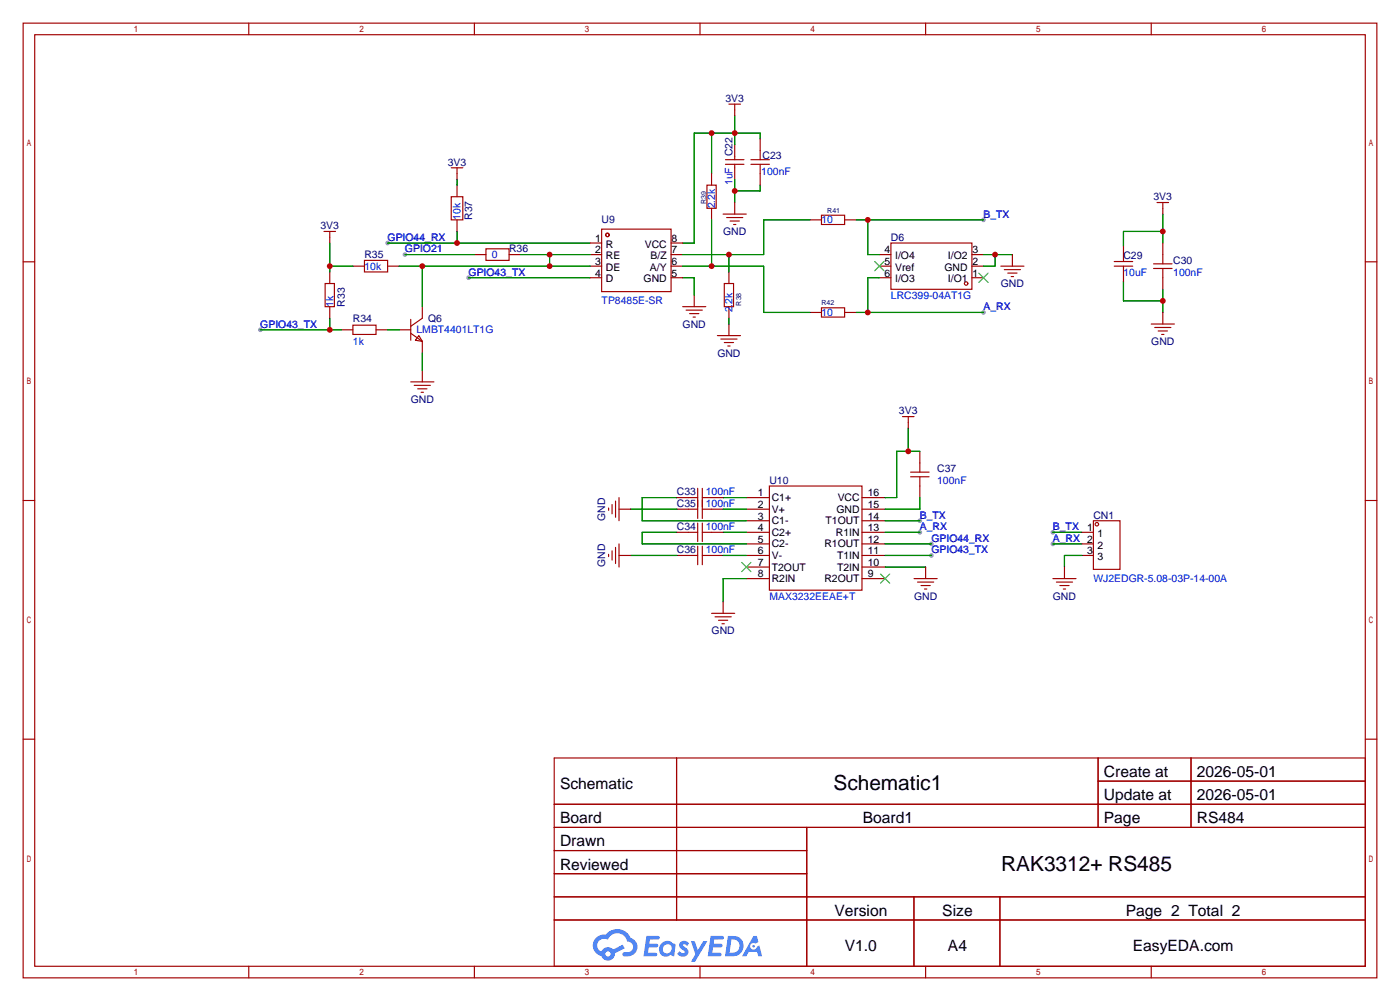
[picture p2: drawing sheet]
<svg xmlns="http://www.w3.org/2000/svg" width="307mm" height="220mm" viewBox="0 0 307 220" stroke-linecap="round" stroke-linejoin="round" font-family="sans-serif">
<g fill="#999">
<circle cx="85.1" cy="53.3" r=".51"/>
<circle cx="102.9" cy="61" r=".51"/>
<circle cx="57.1" cy="72.4" r=".51"/>
<circle cx="88.9" cy="55.9" r=".51"/>
<circle cx="215.9" cy="48.3" r=".51"/>
<circle cx="215.9" cy="68.6" r=".51"/>
<circle cx="204.5" cy="121.9" r=".51"/>
<circle cx="204.5" cy="119.4" r=".51"/>
<circle cx="201.9" cy="116.8" r=".51"/>
<circle cx="201.9" cy="114.3" r=".51"/>
<circle cx="231.1" cy="116.8" r=".51"/>
<circle cx="231.1" cy="119.4" r=".51"/>
</g>
<g fill="none" stroke="#a10000" stroke-width=".25">
<path d="M5.1 5.1h297.2v209.5h-297.2zM7.6 7.6h292.1v204.5h-292.1zM54.6 5.1v2.5M104.1 5.1v2.5M153.7 5.1v2.5M203.2 5.1v2.5M252.7 5.1v2.5M5.1 57.5h2.5M299.7 57.5h2.6M5.1 109.9h2.5M299.7 109.9h2.6M5.1 162.2h2.5"/>
<path d="M121.7 166.4h178v45.7h-178zM121.7 176.5h178M148.5 166.4v35.5M241.1 166.4v15.2M241.1 171.4h58.6M261.5 166.4v15.2M299.7 162.2h2.6M121.7 181.6h178M121.7 186.7h55.4M121.7 196.8h178M121.7 191.8h55.4M177.1 181.6v30.5"/>
<path d="M200.6 196.8v15.3M219.5 196.8v15.3M54.6 212.1v2.5M104.1 212.1v2.5M121.7 201.9h178M153.7 212.1v2.5M203.2 212.1v2.5M252.7 212.1v2.5"/>
</g>
<g fill="#5487ff">
<path d="M149.4 206.8a1.3 1.3 0 0 1 1.8 .3l-.4 .6a.54 .54 0 0 0-.9-.3l.2 .3a1.28 1.28 0 0 1 .7 2 1.53 1.53 0 0 1-2.1-.3l.5-.6 .8 .4a.31 .31 0 0 0 .3-.2 .31 .31 0 0 0-.3-.4 1.12 1.12 0 0 1-.6-1.8z"/>
<path d="M151.7 206.6h.8l.7 2 1.2-2h.9l-2.7 4.5h-.9l1-1.6z"/>
<path d="M141.9 205.4h2.3a.46 .46 0 0 1 .5 .1 .46 .46 0 0 1 .1 .5l-.4 .2h-1.7l-.2 .9h1.7a.4 .4 0 0 1 .3 .5 .4 .4 0 0 1-.4 .3h-1.7l-.1 1.2h1.3a.46 .46 0 0 1 .5 .1 .46 .46 0 0 1 .1 .5l-.3 .2h-2.6z"/>
<path d="M156 205.4h2.3a.47 .47 0 0 1 .5 .1 .47 .47 0 0 1 .1 .5l-.4 .2h-1.7l-.1 .9h1.6a.4 .4 0 0 1 .3 .5 .4 .4 0 0 1-.4 .3h-1.7l-.1 1.2h1.3a.46 .46 0 0 1 .5 .1 .46 .46 0 0 1 .2 .5l-.4 .2h-2.6z"/>
<path d="M165.4 205.4h.7l.4 1.4-.6 .3a.75 .75 0 0 0-1.2 .3 .75 .75 0 0 0 .5 1.1 .75 .75 0 0 0 1-.7l.5-.3 .6 2.4h-.8l-.3-1h-1.8l-.6 1h-.9z"/>
<path d="M159.8 205.4l-.6 4.5h1.4a2.27 2.27 0 0 0 2.6-2.3 2.27 2.27 0 0 0-2.7-2.2zM160.6 206.2a1.5 1.5 0 0 1 1.8 1.5 1.5 1.5 0 0 1-2 1.4h-.2z"/>
<path d="M145.2 207.1a1.6 1.6 0 0 0-.3 2.2 1.6 1.6 0 0 0 2.3 .2l.8 .4 .3-2.5-.2-.2-.4-.1a1.58 1.58 0 0 0-2.5 0zM145.8 207.6a.98 .98 0 0 1 1.6 .4 .98 .98 0 0 1-1 1.3 .94 .94 0 0 1-.9-.7 .94 .94 0 0 1 .3-1z"/>
<path d="M130.9 205.8a2.37 2.37 0 0 0 1.1 4 1.54 1.54 0 0 0 1.8 1 1.54 1.54 0 0 0 1.2-1.6l2.2-1.1-.5-.7-2.1 1a1.57 1.57 0 0 0-2.6 .5 1.5 1.5 0 0 1-.7-2.1 1.5 1.5 0 0 1 2.2-.5 2.23 2.23 0 0 1 2.2-1.5 2.23 2.23 0 0 1 2 1.9 1.16 1.16 0 0 1 1.3 1.1 1.16 1.16 0 0 1-1.1 1.2h-.7a.47 .47 0 0 0-.6 .4 .47 .47 0 0 0 .5 .5 2.17 2.17 0 0 0 2.5-.9 2.17 2.17 0 0 0-.4-2.7l-.8-.4a3.2 3.2 0 0 0-5.4-.8l-1.1 .1zM132.9 209.4a.6 .6 0 0 1 1.2 0 .6 .6 0 0 1-1.2 0z"/>
<circle cx="165.4" cy="207.7" r=".28"/>
</g>
<g fill="none" stroke="#a10000" stroke-width=".25">
<path d="M99.1 36.8h2.5M100.3 36.8v2.6M156.2 38.1v2.5M159.3 36.1h4M159.3 35.1h4M160 22.9h2.6M161.3 22.9v2.5M161.3 31.8v3.3M161.3 36.1v3.3M164.8 36.1h4.1M164.8 35.1h4.1M166.9 30.5v4.6"/>
<path d="M166.9 36.1v4.5M71.1 50.8h2.6M72.4 50.8v2.5M72.4 59.7v2.5M77.5 58.4h2.5M80 57.1h5.1v2.6h-5.1zM85.1 58.4h2.5M99.1 43.2h2.5v5.1h-2.5zM100.3 40.6v2.6M100.3 48.3v2.5M104.1 55.9h2.6M106.7 54.6h5.1v2.5h-5.1z"/>
<path d="M111.8 55.9h2.5M129.5 58.4h2.6M129.5 55.9h2.6M129.5 53.3h2.6M132.1 50.3h15.2v13.7h-15.2zM147.3 58.4h2.6M147.3 55.9h2.6M147.3 53.3h2.6M155.2 40.6h2v5.1h-2zM156.2 45.7v2.6M158.7 47h5.1M159.5 47.8h3.6"/>
<path d="M160 59.7v2.5M160.3 48.5h2M161 49.3h.5M161.3 44.4v2.6M177.8 48.3h2.5M180.3 47.2h5.1v2.1h-5.1zM185.4 48.3h2.6M193 58.4h2.6M193 55.9h2.6M195.6 53.3h17.8v10.2h-17.8zM213.4 58.4h2.5M213.4 55.9h2.5"/>
<path d="M219.7 58.4h5.1M220.5 59.2h3.5M221.2 59.9h2.1M222.2 55.9v2.5M244.6 58.4h4.1M244.6 57.4h4.1M246.6 54.1v3.3M246.6 58.4v3.3M253.2 57.9h4.1M253.2 58.9h4.1M254 44.4h2.5M255.3 44.4v2.6"/>
<path d="M255.3 53.3v4.6M255.3 58.9v4.6M71.4 62.2h2v5.1h-2zM72.4 67.3v2.5M74.9 72.4h2.6M77.5 71.4h5v2h-5zM82.5 72.4h2.6M87.6 72.4h2.6M90.2 73.2l2.5 1.7M90.2 70.1v4.6M91.9 73.7l.8 1.2-1.5-.2zM92.7 67.3v2.5l-2.5 1.8"/>
<path d="M92.7 74.9v2.6M129.5 61h2.6M147.3 61h2.6M149.9 67.3h5M150.6 68.1h3.6M151.4 68.8h2M152.1 69.6h.6M152.4 64.8v2.5M157.5 73.7h5.1M158.2 74.4h3.6M159 62.2h2v5.1h-2zM159 75.2h2"/>
<path d="M159.8 75.9h.5M160 67.3v2.5M160 71.1v2.6M177.8 68.6h2.5M180.3 67.6h5.1v2h-5.1zM185.4 68.6h2.6M193 61h2.6M213.4 61h2.5M222 60.7h.5M252.7 71.1h5.1M253.5 71.9h3.5M254.3 72.6h2"/>
<path d="M255 73.4h.5M255.3 68.6v2.5M90.2 83.8h5M90.9 84.6h3.6M91.7 85.3h2M92.5 86.1h.5M92.7 81.3v2.5M198.1 91.4h2.6M199.4 91.4v2.6M201.9 99.1v4.5M133.6 111.5v.5M134.4 110.7v2.1"/>
<path d="M135.1 110v3.5M135.9 111.8h2.5M135.9 109.2v5.1M135.9 119.4v5.1M148.6 109.2h4.6M148.6 111.8h4.6M148.6 116.8h4.6M153.2 107.2v6.6M153.2 114.8v4.1M153.2 119.9v4.1M154.2 109.2h4.5M154.2 111.8h4.5"/>
<path d="M154.2 116.8h4.5M154.2 107.2v6.6M154.2 114.8v4.1M154.2 119.9v4.1M163.8 109.2h5.1M163.8 111.8h5.1M163.8 114.3h5.1M163.8 116.8h5.1M163.8 119.4h5.1M168.9 106.7h20.3v22.8h-20.3zM189.2 109.2h5.1M189.2 111.8h5.1"/>
<path d="M189.2 114.3h5.1M189.2 116.8h5.1M189.2 119.4h5.1M199.9 104.6h4.1M199.9 103.6h4.1M201.9 104.6v4.6M237.5 116.8h2.5M237.5 119.4h2.5M240 114.3h5.9v10.7h-5.9zM133.6 121.7v.5M134.4 120.9v2M135.1 120.1v3.6"/>
<path d="M135.9 121.9h2.5M148.6 121.9h4.6M154.2 121.9h4.5M156.2 134.6h5.1M157 135.4h3.5M157.7 136.1h2.1M158.5 136.9h.5M158.7 132.1v2.5M163.8 121.9h5.1M163.8 124.5h5.1M163.8 127h5.1M189.2 121.9h5.1"/>
<path d="M189.2 124.5h5.1M189.2 127h5.1M200.7 127h5M201.4 127.8h3.6M202.2 128.5h2M202.9 129.3h.6M203.2 124.5v2.5M231.1 127h5.1M231.9 127.8h3.6M232.7 128.5h2M233.4 129.3h.5M233.7 124.5v2.5"/>
<path d="M237.5 121.9h2.5"/>
<circle cx="133.3" cy="51.6" r=".38"/>
<circle cx="212.1" cy="62.2" r=".38"/>
<circle cx="240.8" cy="115.1" r=".38"/>
</g>
<path d="M192 57.4l2.1 2M194.1 57.4l-2.1 2M214.9 59.9l2 2.1M216.9 59.9l-2 2.1M162.8 123.4l2 2.1M164.8 123.4l-2 2.1M193.3 126l2 2M195.3 126l-2 2" fill="none" stroke="#3c3" stroke-width=".25"/>
<g fill="none" stroke="#008700" stroke-width=".25">
<path d="M100.3 39.4v1.2M156.2 29.2v8.9M161.3 25.4v6.4M161.3 39.4v5M166.9 30.5v-1.3h-14.5v24.1h-2.5M72.4 53.3v6.4M72.4 58.4h5.1M85.1 53.3h44.4M87.6 58.4h41.9M88.9 55.9h15.2M92.7 58.4v8.9M100.3 50.8v2.5"/>
<path d="M114.3 55.9h15.2M120.6 55.9v2.5M149.9 58.4h17.7v10.2h10.2M156.2 48.3v10.1M160 55.9v3.8M166.9 40.6v1.3h-5.6M177.8 48.3h-10.2v7.6h-17.7M188 48.3h27.9M190.5 48.3v7.6h2.5M215.9 55.9h6.3M218.4 55.9v2.5h-2.5M255.3 47v6.3"/>
<path d="M255.3 50.8h-8.7v3.3M57.1 72.4h17.8M72.4 69.8v2.6M85.1 72.4h2.5M92.7 77.5v3.8M102.9 61h26.6M149.9 61h2.5v3.8M160 69.8v1.3M188 68.6h27.9M193 61h-2.5v7.6M246.6 61.7v4.3h8.7M255.3 63.5v5.1"/>
<path d="M199.4 94v5.1M201.9 99.1h-5.1v10.1h-2.5M138.4 111.8h10.2M148.6 109.2h-7.6v5.1h22.8M148.6 116.8h-7.6v2.6h22.8M158.7 109.2h5.1M158.7 116.8h5.1M158.7 111.8h5.1M194.3 114.3h7.6M194.3 119.4h10.2M194.3 116.8h7.6M201.9 109.2v2.6h-7.6"/>
<path d="M231.1 119.4h6.4M231.1 116.8h6.4M138.4 121.9h10.2M158.7 121.9h5.1M163.8 127h-5.1v5.1M194.3 121.9h10.2M194.3 124.5h8.9M237.5 121.9h-3.8v2.6"/>
</g>
<g fill="#c00">
<circle cx="100.3" cy="53.3" r=".63"/>
<circle cx="255.3" cy="50.8" r=".63"/>
<circle cx="255.3" cy="66" r=".63"/>
<circle cx="72.4" cy="72.4" r=".63"/>
<circle cx="72.4" cy="58.4" r=".63"/>
<circle cx="161.3" cy="29.2" r=".63"/>
<circle cx="156.2" cy="29.2" r=".63"/>
<circle cx="161.3" cy="41.9" r=".63"/>
<circle cx="190.5" cy="48.3" r=".63"/>
<circle cx="190.5" cy="68.6" r=".63"/>
<circle cx="218.4" cy="55.9" r=".63"/>
<circle cx="156.2" cy="58.4" r=".63"/>
<circle cx="160" cy="55.9" r=".63"/>
<circle cx="92.7" cy="58.4" r=".63"/>
<circle cx="120.7" cy="58.4" r=".63"/>
<circle cx="120.7" cy="55.9" r=".63"/>
<circle cx="199.4" cy="99.1" r=".63"/>
</g>
<g font-size="4.6">
<text x="183" y="173.4">Schematic1</text>
<text x="219.8" y="191.2">RAK3312+ RS485</text>
</g>
<g font-size="3.4">
<text x="122.9" y="173.1">Schematic</text>
<text x="242.3" y="170.5">Create at</text>
<text x="262.7" y="170.5">2026-05-01</text>
<text x="242.3" y="175.6">Update at</text>
<text x="262.7" y="175.6">2026-05-01</text>
<text x="122.9" y="180.7">Board</text>
<text x="122.9" y="185.8">Drawn</text>
<text x="189.4" y="180.7">Board1</text>
<text x="242.3" y="180.7">Page</text>
<text x="262.7" y="180.7">RS484</text>
<text x="122.9" y="190.9">Reviewed</text>
<text x="183.2" y="201">Version</text>
<text x="206.9" y="201">Size</text>
<text x="247.2" y="201">Page 2 Total 2</text>
<text x="185.5" y="208.6">V1.0</text>
<text x="208.1" y="208.6">A4</text>
<text x="248.7" y="208.6">EasyEDA.com</text>
</g>
<g font-size="2.3" fill="#000080">
<text x="159.3" y="22.4">3V3</text>
<text x="160.8" y="34.3" transform="rotate(-90 160.8 34.3)">C22</text>
<text x="167.4" y="34.8">C23</text>
<text x="98.3" y="36.4">3V3</text>
<text x="253.2" y="44">3V3</text>
<text x="70.4" y="50.3">3V3</text>
<text x="103.7" y="48.3" transform="rotate(-90 103.7 48.3)">R37</text>
<text x="132.1" y="49.1">U9</text>
<text x="158.7" y="51.6">GND</text>
<text x="195.6" y="52.9">D6</text>
<text x="80" y="56.7">R35</text>
<text x="111.8" y="55.4">R36</text>
<text x="246.6" y="56.9">C29</text>
<text x="257.6" y="57.9">C30</text>
<text x="219.7" y="63">GND</text>
<text x="75.7" y="67.3" transform="rotate(-90 75.7 67.3)">R33</text>
<text x="77.5" y="70.6">R34</text>
<text x="94" y="70.6">Q6</text>
<text x="149.9" y="71.9">GND</text>
<text x="252.7" y="75.7">GND</text>
<text x="157.5" y="78.3">GND</text>
<text x="90.2" y="88.4">GND</text>
<text x="197.4" y="91">3V3</text>
<text x="168.9" y="106.2">U10</text>
<text x="205.7" y="103.7">C37</text>
<text x="148.6" y="108.7">C33</text>
<text x="148.6" y="111.3">C35</text>
<text x="240" y="113.8">CN1</text>
<text x="132.9" y="114.3" transform="rotate(-90 132.9 114.3)">GND</text>
<text x="148.6" y="116.4">C34</text>
<text x="132.9" y="124.5" transform="rotate(-90 132.9 124.5)">GND</text>
<text x="148.6" y="121.4">C36</text>
<text x="200.7" y="131.6">GND</text>
<text x="231.1" y="131.6">GND</text>
<text x="156.2" y="139.2">GND</text>
</g>
<g font-size="2.3" fill="#00f">
<text x="160.8" y="40.6" transform="rotate(-90 160.8 40.6)">1uF</text>
<text x="167.1" y="38.4">100nF</text>
<text x="157" y="45.7" transform="rotate(-90 157 45.7)">2.2k</text>
<text x="215.9" y="47.8">B_TX</text>
<text x="85.1" y="52.9">GPIO44_RX</text>
<text x="101.1" y="48.3" transform="rotate(-90 101.1 48.3)">10k</text>
<text x="180.3" y="49.1">10</text>
<text x="80" y="59.2">10k</text>
<text x="88.9" y="55.4">GPIO21</text>
<text x="107.9" y="56.7">0</text>
<text x="102.9" y="60.5">GPIO43_TX</text>
<text x="195.6" y="65.6">LRC399-04AT1G</text>
<text x="246.6" y="60.5">10uF</text>
<text x="257.6" y="60.5">100nF</text>
<text x="57.1" y="71.9">GPIO43_TX</text>
<text x="73.2" y="67.3" transform="rotate(-90 73.2 67.3)">1k</text>
<text x="132.1" y="66.8">TP8485E-SR</text>
<text x="160.8" y="68.6" transform="rotate(-90 160.8 68.6)">2.2k</text>
<text x="180.3" y="69.4">10</text>
<text x="215.9" y="68.1">A_RX</text>
<text x="77.5" y="75.7">1k</text>
<text x="91.4" y="73.2">LMBT4401LT1G</text>
<text x="205.7" y="106.2">100nF</text>
<text x="154.9" y="108.7">100nF</text>
<text x="154.9" y="111.3">100nF</text>
<text x="201.9" y="113.8">B_TX</text>
<text x="154.9" y="116.4">100nF</text>
<text x="201.9" y="116.4">A_RX</text>
<text x="204.5" y="118.9">GPIO44_RX</text>
<text x="231.1" y="116.4">B_TX</text>
<text x="231.1" y="118.9">A_RX 2</text>
<text x="154.9" y="121.4">100nF</text>
<text x="204.5" y="121.4">GPIO43_TX</text>
<text x="168.9" y="131.6">MAX3232EEAE+T</text>
<text x="240" y="127.8">WJ2EDGR-5.08-03P-14-00A</text>
</g>
<g font-size="2.3">
<text x="130.7" y="53.1">1</text>
<text x="147.4" y="53.1">8</text>
<text x="130.7" y="55.6">2</text>
<text x="130.7" y="58.2">3</text>
<text x="133" y="54.4">R</text>
<text x="133" y="56.9">RE</text>
<text x="133" y="59.4">DE</text>
<text x="141.6" y="54.4">VCC</text>
<text x="142.7" y="59.4">A/Y</text>
<text x="142.8" y="56.9">B/Z</text>
<text x="147.4" y="58.2">6</text>
<text x="147.4" y="55.6">7</text>
<text x="194.2" y="55.6">4</text>
<text x="194.2" y="58.2">5</text>
<text x="196.5" y="56.9">I/O4</text>
<text x="196.5" y="59.4">Vref</text>
<text x="207.3" y="59.4">GND</text>
<text x="208.1" y="56.9">I/O2</text>
<text x="213.5" y="58.2">2</text>
<text x="213.5" y="55.6">3</text>
<text x="130.7" y="60.7">4</text>
<text x="133" y="62">D</text>
<text x="141.3" y="62">GND</text>
<text x="147.4" y="60.7">5</text>
<text x="194.2" y="60.7">6</text>
<text x="196.5" y="62">I/O3</text>
<text x="208.1" y="62">I/O1</text>
<text x="213.5" y="60.7">1</text>
<text x="166.4" y="109">1</text>
<text x="166.4" y="111.5">2</text>
<text x="169.4" y="110">C1+</text>
<text x="169.4" y="112.5">V+</text>
<text x="183.6" y="112.5">GND</text>
<text x="183.9" y="110">VCC</text>
<text x="190.5" y="111.5">15</text>
<text x="190.5" y="109">16</text>
<text x="166.4" y="114">3</text>
<text x="166.4" y="116.6">4</text>
<text x="166.4" y="119.1">5</text>
<text x="169.4" y="115.1">C1-</text>
<text x="169.4" y="117.6">C2+</text>
<text x="181.2" y="115.1">T1OUT</text>
<text x="183.5" y="117.6">R1IN</text>
<text x="190.5" y="119.1">12</text>
<text x="190.5" y="116.6">13</text>
<text x="190.5" y="114">14</text>
<text x="238.6" y="116.6">1</text>
<text x="241" y="117.9">1</text>
<text x="166.4" y="121.7">6</text>
<text x="166.4" y="124.2">7</text>
<text x="169.4" y="120.1">C2-</text>
<text x="169.4" y="122.7">V-</text>
<text x="169.4" y="125.2">T2OUT</text>
<text x="181" y="120.1">R1OUT</text>
<text x="183.8" y="125.2">T2IN</text>
<text x="183.8" y="122.7">T1IN</text>
<text x="190.5" y="124.2">10</text>
<text x="190.5" y="121.7">11</text>
<text x="238.6" y="121.7">3</text>
<text x="241" y="120.4">2</text>
<text x="241" y="122.9">3</text>
<text x="166.4" y="126.7">8</text>
<text x="169.4" y="127.8">R2IN</text>
<text x="181" y="127.8">R2OUT</text>
<text x="190.5" y="126.7">9</text>
</g>
<g font-size="1.5" fill="#000080">
<text x="155.1" y="44.7" transform="rotate(-90 155.1 44.7)">R39</text>
<text x="181.6" y="46.7">R41</text>
<text x="162.7" y="67.1" transform="rotate(-90 162.7 67.1)">R38</text>
<text x="180.3" y="67">R42</text>
</g>
</svg>
